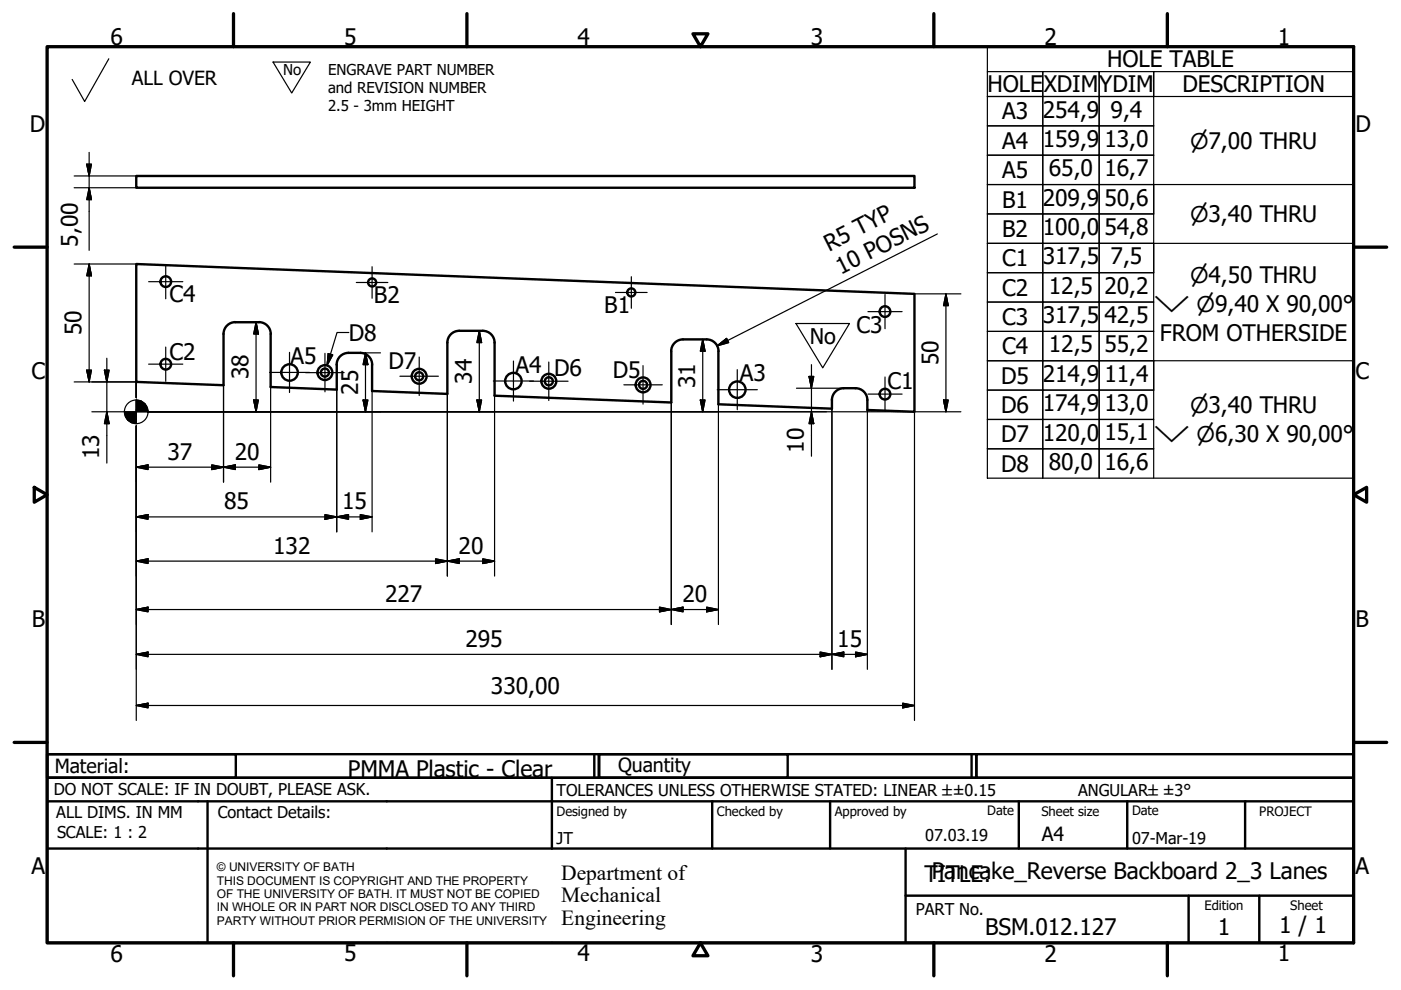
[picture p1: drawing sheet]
<svg xmlns="http://www.w3.org/2000/svg" width="297mm" height="210mm" viewBox="0 0 297 210" stroke-linecap="round" stroke-linejoin="round" font-family="sans-serif">
<!-- layer: Visible (ISO) -->
<g fill="none" stroke="#000" stroke-width=".51">
<path d="M28.9 37.3h165v2.5h-165zM54.9 68.3h-5a2.51 2.51 0 0 0-2.5 2.5v10.9l-18.5-.7v-25l165 6.3v25l-10-.4a4.1 4.1 0 0 0-.9-4l-.5-.3a8.4 8.4 0 0 0-4.2-.2 2.51 2.51 0 0 0-1.9 2.4v1.8l-24.1-.9v-11.2a2.51 2.51 0 0 0-2.5-2.5M54.9 68.3a2.51 2.51 0 0 1 2.5 2.5v11.3l14 .5v-5.3a2.47 2.47 0 0 1 2.5-2.5h2.5a2.51 2.51 0 0 1 2.5 2.5M94.8 72.6a2.51 2.51 0 0 1 2.6-2.5h5a2.51 2.51 0 0 1 2.5 2.5M94.8 72.6v10.9l-15.9-.6v-5.6M149.8 72h-5a2.51 2.51 0 0 0-2.5 2.5v10.8l-37.4-1.4v-11.3"/>
<circle cx="35.1" cy="59.7" r="1.13"/>
<circle cx="78.9" cy="59.9" r=".86"/>
<circle cx="35.1" cy="77.2" r="1.13"/>
<circle cx="61.4" cy="79" r="1.75"/>
<circle cx="68.9" cy="79" r=".86"/>
<circle cx="68.9" cy="79" r="1.58"/>
<circle cx="88.9" cy="79.8" r=".86"/>
<circle cx="88.9" cy="79.8" r="1.58"/>
<circle cx="133.8" cy="62" r=".86"/>
<circle cx="187.6" cy="66.1" r="1.13"/>
<circle cx="108.8" cy="80.8" r="1.75"/>
<circle cx="116.4" cy="80.8" r=".86"/>
<circle cx="116.4" cy="80.8" r="1.58"/>
<circle cx="136.3" cy="81.6" r=".86"/>
<circle cx="136.3" cy="81.6" r="1.58"/>
<circle cx="156.3" cy="82.6" r="1.75"/>
<circle cx="187.6" cy="83.6" r="1.13"/>
</g>
<!-- layer: Border (ISO) -->
<g fill="none" stroke="#000" stroke-width=".7">
<path d="M10 9.9h277v190h-277zM49.5 2.9v7M99 2.9v7M146.9 7.2h3.2l-1.6 2.7zM198 2.9v7M247.5 2.9v7M3 52.4h7M287 52.4h7M7.3 103.3l2.7 1.6-2.7 1.6zM287 104.9l2.8-1.6v3.2zM3 157.4h7M287 157.4h7"/>
<path d="M49.5 199.9v7M99 199.9v7M148.5 199.9l1.6 2.7h-3.2zM198 199.9v7M247.5 199.9v7"/>
</g>
<!-- layer: Title (ISO) -->
<g fill="none" stroke="#000" stroke-width=".51">
<path d="M10 159.9h40v5h-40zM10 159.9h117v5h-117zM126 159.9v5M127 159.9h40v5h-40zM127 159.9h80v5h-80zM206 159.9v5M207 159.9h80v5h-80zM10 169.9v-5h277v5M10 169.9h277v30h-277zM10 179.9h277M44 169.9v30M117 164.9v15"/>
<path d="M151 169.9v10M176 169.9v10M192 179.9v20M216 169.9v10M239 169.9v10M264 169.9v10M192 189.9h95M252 189.9v10M267 189.9v10"/>
</g>
<!-- layer: Sketch Geometry (ISO) -->
<path d="M23.1 12.5l-5.2 9-2.6-4.7M57.9 13.2h7.9l-4 6.5zM168.8 68.6h11.3l-5.7 9.4zM28.9 86.8v.5" fill="none" stroke="#000" stroke-width=".25"/>
<path d="M174.4 87.4h.1" fill="none" stroke="#fff" stroke-width=".21"/>
<!-- layer: Dimension (ISO) -->
<g fill="none" stroke="#000" stroke-width=".25">
<path d="M15.7 37.3h13.2M15.7 39.8h13.2M18.4 34.8h1l-.5 2.5zM18.9 39.8l.5 2.5h-1zM18.9 32.3v20.8M15.7 56h13.2M18.9 56l.5 2.5h-1zM18.9 56v25M198.7 49.6l-46.7 23.7M18.4 78.5h1l-.5 2.5zM22.1 78.5h1l-.5 2.5zM22.6 76v22.2"/>
<path d="M54.3 68.3l.5 2.5h-1zM54.3 68.3v19M76.4 74.8h4.3M77.5 74.8l.5 2.5h-1zM77.5 74.8v12.5M101.6 70.1l.5 2.5h-1zM101.6 70.1v17.2M149 72l.5 2.5h-1zM149 72v15.3M152 73.3l2.1-1.6 .4 .9zM171.5 79.8h1l-.5 2.5zM172 77.3v19.4"/>
<path d="M193.9 62.3h9.8M200.6 62.3l.4 2.5h-1zM200.6 62.3v25M15.7 81h13.2v3.3M19.5 87.3h7M22.6 87.3l.5 2.5h-1zM28.9 99.1l2.5-.5v1zM28.9 90.3v62.5M28.9 99.1h28.5M31.3 87.3h172.4M44.9 98.6l2.5 .5-2.5 .5zM47.4 99.1l2.5-.5v1z"/>
<path d="M47.4 81.7v20.5M53.8 84.8h1l-.5 2.5zM54.9 98.6l2.5 .5-2.5 .5zM57.4 82.1v20.1M71.4 82.6v30.2M77 84.8h1l-.5 2.5zM78.9 82.9v29.9M94.8 83.5v38.6M101.1 84.8h1l-.5 2.5zM104.9 83.9v38.2M142.3 85.3v47.1M148.5 84.8h1l-.5 2.5z"/>
<path d="M152.3 85.7v46.7M168.9 82.3h10M172 87.3l.5 2.5h-1zM176.4 86.6v55.3M183.9 86.9v55M193.9 87.3v65.5M200 84.8h1l-.4 2.5zM28.9 109.6l2.5-.5v1zM28.9 119l2.5-.5v1zM28.9 109.6h50M28.9 119h76M68.9 109.1l2.5 .5-2.5 .5z"/>
<path d="M71.4 109.6l2.5-.5v1zM76.4 109.1l2.5 .5-2.5 .5zM92.4 118.5l2.4 .5-2.4 .5zM94.8 119l2.6-.5v1zM102.4 118.5l2.5 .5-2.5 .5zM28.9 129.2l2.5-.5v1zM28.9 138.7l2.5-.4v.9zM28.9 129.2h123.4M28.9 138.7h155M139.8 128.7l2.5 .5-2.5 .5zM142.3 129.2l2.5-.5v1zM149.8 128.7l2.5 .5-2.5 .5z"/>
<path d="M173.9 138.3l2.5 .4-2.5 .5zM176.4 138.7l2.5-.4v.9zM181.4 138.3l2.5 .4-2.5 .5zM28.9 149.6l2.5-.5v1zM28.9 149.6h165M191.4 149.1l2.5 .5-2.5 .5z"/>
<circle cx="28.9" cy="87.3" r="2.51"/>
</g>
<g fill="#000" stroke="#000" stroke-width=".25">
<path d="M18.4 34.8l.5 2.5zM18.4 34.8h1l-.5 2.5zM18.9 56l.5 2.5zM18.9 56l.5 2.5h-1zM18.9 39.8l.5 2.5zM18.9 39.8l.5 2.5h-1zM18.4 78.5l.5 2.5zM18.4 78.5h1l-.5 2.5zM22.1 78.5l.5 2.5zM22.1 78.5h1l-.5 2.5zM54.3 68.3l.5 2.5zM54.3 68.3l.5 2.5h-1z"/>
<path d="M77.5 74.8l.5 2.5zM77.5 74.8l.5 2.5h-1zM101.6 70.1l.5 2.5zM101.6 70.1l.5 2.5h-1zM149 72l.5 2.5zM149 72l.5 2.5h-1zM152 73.3l2.1-1.6zM152 73.3l2.1-1.6 .4 .9zM171.5 79.8l.5 2.5zM171.5 79.8h1l-.5 2.5zM200.6 62.3l.4 2.5zM200.6 62.3l.4 2.5h-1z"/>
<path d="M22.6 87.3l.5 2.5zM22.6 87.3l.5 2.5h-1zM26.4 87.3l.7 1.8-.5-.8zM26.4 87.3l1.5 2.3-.8-.5zM26.4 87.3l2.5 2.5-1-.2zM28.9 87.3h2.5zM28.9 84.8l2.5 2.5h-2.5zM28.9 84.8v5zM26.4 87.3h2.5v2.5zM26.4 87.3h2.5zM30.6 85.5l.6 .9 .2 .9zM29.8 85l.8 .5 .8 1.8z"/>
<path d="M28.9 84.8l.9 .2 1.6 2.3zM28.9 99.1l2.5-.5zM28.9 99.1l2.5-.5v1zM44.9 99.6l2.5-.5zM44.9 98.6l2.5 .5-2.5 .5zM47.4 99.1l2.5-.5zM47.4 99.1l2.5-.5v1zM53.8 84.8l.5 2.5zM53.8 84.8h1l-.5 2.5zM54.9 99.6l2.5-.5zM54.9 98.6l2.5 .5-2.5 .5zM77 84.8l.5 2.5z"/>
<path d="M77 84.8h1l-.5 2.5zM101.1 84.8l.5 2.5zM101.1 84.8h1l-.5 2.5zM148.5 84.8l.5 2.5zM148.5 84.8h1l-.5 2.5zM172 87.3l.5 2.5zM172 87.3l.5 2.5h-1zM200 84.8l.6 2.5zM200 84.8h1l-.4 2.5zM28.9 109.6l2.5-.5zM28.9 109.6l2.5-.5v1zM28.9 119l2.5-.5z"/>
<path d="M28.9 119l2.5-.5v1zM68.9 110.1l2.5-.5zM68.9 109.1l2.5 .5-2.5 .5zM71.4 109.6l2.5-.5zM71.4 109.6l2.5-.5v1zM76.4 110.1l2.5-.5zM76.4 109.1l2.5 .5-2.5 .5zM92.4 119.5l2.4-.5zM92.4 118.5l2.4 .5-2.4 .5zM94.8 119l2.6-.5zM94.8 119l2.6-.5v1zM102.4 119.5l2.5-.5z"/>
<path d="M102.4 118.5l2.5 .5-2.5 .5zM28.9 129.2l2.5-.5zM28.9 129.2l2.5-.5v1zM28.9 138.7l2.5-.4zM28.9 138.7l2.5-.4v.9zM139.8 129.7l2.5-.5zM139.8 128.7l2.5 .5-2.5 .5zM142.3 129.2l2.5-.5zM142.3 129.2l2.5-.5v1zM149.8 129.7l2.5-.5zM149.8 128.7l2.5 .5-2.5 .5zM173.9 139.2l2.5-.5z"/>
<path d="M173.9 138.3l2.5 .4-2.5 .5zM176.4 138.7l2.5-.4zM176.4 138.7l2.5-.4v.9zM181.4 139.2l2.5-.5zM181.4 138.3l2.5 .4-2.5 .5zM28.9 149.6l2.5-.5zM28.9 149.6l2.5-.5v1zM191.4 150.1l2.5-.5zM191.4 149.1l2.5 .5-2.5 .5z"/>
</g>
<!-- layer: Symbol (ISO) -->
<g fill="none" stroke="#000" stroke-width=".25">
<path d="M209.3 15.2h11.8v5.3h-11.8h11.8v6.2h-11.8h11.8v6.2h-11.8h11.8v6.2h-11.8h11.8v6.3h-11.8h11.8v6.2h-11.8h11.8v6.2h-11.8h11.8v6.2h-11.8h11.8v6.3h-11.8h11.8v6.2h-11.8h11.8v6.2h-11.8h11.8v6.2h-11.8h11.8v6.3h-11.8h11.8v6.2v-6.2h11.9v6.2v-6.2h11.6v6.2M209.3 9.9h77.7v91.5h-77.7zM221.1 15.2h11.9v5.3h-11.9zM233 15.2h11.6v5.3h-11.6zM287 15.2h-42.4v5.3h42.4M221.1 20.5h11.9v6.2h-11.9zM221.1 26.7h11.9v6.2h-11.9zM221.1 32.9h11.9v6.2h-11.9zM221.1 39.1h11.9v6.3h-11.9zM233 20.5h11.6v6.2h-11.6zM233 26.7h11.6v6.2h-11.6zM233 32.9h11.6v6.2h-11.6z"/>
<path d="M233 39.1h11.6v6.3h-11.6zM221.1 45.4h11.9v6.2h-11.9zM221.1 51.6h11.9v6.2h-11.9zM221.1 57.8h11.9v6.2h-11.9zM233 45.4h11.6v6.2h-11.6zM233 51.6h11.6v6.2h-11.6zM233 57.8h11.6v6.2h-11.6zM244.6 45.4v-6.3h42.4v6.3M244.6 57.8v-6.2h42.4v6.2M69.6 75l.9 .2-1.2 2.3zM74 70.5h-2.5l-2.2 7M221.1 64h11.9v6.3h-11.9z"/>
<path d="M221.1 70.3h11.9v6.2h-11.9zM221.1 76.5h11.9v6.2h-11.9zM233 64h11.6v6.3h-11.6zM233 70.3h11.6v6.2h-11.6zM233 76.5h11.6v6.2h-11.6zM221.1 82.7h11.9v6.2h-11.9zM221.1 88.9h11.9v6.3h-11.9zM233 82.7h11.6v6.2h-11.6zM233 88.9h11.6v6.3h-11.6zM244.6 82.7v-6.2h42.4v6.2"/>
</g>
<path d="M69.6 75l-.3 2.5zM69.6 75l.9 .2-1.2 2.3z" fill="#000" stroke="#000" stroke-width=".25"/>
<!-- layer: Center Mark (ISO) -->
<g fill="none" stroke="#000" stroke-width=".25">
<path d="M31.5 59.7h7.3M35.1 56.1v7.2M75.5 59.9h6.7M78.9 56.6v6.6M133.9 58.7v6.7M31.5 77.2h7.3M35.1 73.6v7.2M57.1 79h8.5M61.4 74.7v8.5M64.8 79h8.2M68.9 74.9v8.2M84.8 79.8h8.1"/>
<path d="M88.9 75.7v8.2M108.9 76.6v8.4M116.4 76.8v8.1M130.5 62h6.7M136.3 77.5v8.2M156.3 78.4v8.5M184 66.1h7.3M187.6 79.9v7.3M187.6 62.4v7.3M104.6 80.8h8.5M112.3 80.8h8.1M132.3 81.6h8.1"/>
<path d="M152.1 82.6h8.5M184 83.6h7.3"/>
</g>
<g font-size="4.8">
<text x="23.4" y="9.5">6</text>
<text x="72.9" y="9.5">5</text>
<text x="122.4" y="9.5">4</text>
<text x="171.9" y="9.5">3</text>
<text x="221.4" y="9.5">2</text>
<text x="270.9" y="9.5">1</text>
<text x="234.7" y="14.3">HOLE TABLE</text>
<text x="209.3" y="19.6">HOLE</text>
<text x="221.3" y="19.6">XDIM</text>
<text x="233" y="19.6">YDIM</text>
<text x="250.7" y="19.6">DESCRIPTION</text>
<text x="6.3" y="27.9">D</text>
<text x="212.4" y="25.3">A3</text>
<text x="221.1" y="24.9">254,9</text>
<text x="235.5" y="24.9">9,4</text>
<text x="287.4" y="27.9">D</text>
<text x="212.4" y="31.6">A4</text>
<text x="221.1" y="31.2">159,9</text>
<text x="234.2" y="31.2">13,0</text>
<text x="212.4" y="37.7">A5</text>
<text x="222.4" y="37.4">65,0</text>
<text x="234.2" y="37.4">16,7</text>
<text x="212.5" y="44">B1</text>
<text x="221.1" y="43.6">209,9</text>
<text x="234.2" y="43.6">50,6</text>
<text x="16.5" y="52.3" transform="rotate(-90 16.5 52.3)">5,00</text>
<text x="175.8" y="53.4" transform="rotate(-27 175.8 53.4)">R5 TYP</text>
<text x="212.5" y="50.3">B2</text>
<text x="221.1" y="49.8">100,0</text>
<text x="234.2" y="49.8">54,8</text>
<text x="178.3" y="58.2" transform="rotate(-27 178.3 58.2)">10 POSNS</text>
<text x="212.4" y="56.4">C1</text>
<text x="221.1" y="56">317,5</text>
<text x="235.5" y="56">7,5</text>
<text x="35.9" y="64.1">C4</text>
<text x="79.3" y="64.2">B2</text>
<text x="212.4" y="62.7">C2</text>
<text x="222.4" y="62.3">12,5</text>
<text x="234.2" y="62.3">20,2</text>
<text x="17.3" y="71.1" transform="rotate(-90 17.3 71.1)">50</text>
<text x="128.1" y="66.3">B1</text>
<text x="181.6" y="70.6">C3</text>
<text x="212.4" y="68.9">C3</text>
<text x="221.1" y="68.5">317,5</text>
<text x="234.2" y="68.5">42,5</text>
<text x="35.9" y="76.4">C2</text>
<text x="61.6" y="77.2">A5</text>
<text x="74" y="72.3">D8</text>
<text x="198.9" y="77.4" transform="rotate(-90 198.9 77.4)">50</text>
<text x="212.4" y="75.1">C4</text>
<text x="222.4" y="74.7">12,5</text>
<text x="234.2" y="74.7">55,2</text>
<text x="245.9" y="72.3">FROM OTHERSIDE</text>
<text x="6.7" y="80.4">C</text>
<text x="52.7" y="80.4" transform="rotate(-90 52.7 80.4)">38</text>
<text x="75.9" y="83.7" transform="rotate(-90 75.9 83.7)">25</text>
<text x="82.4" y="78.3">D7</text>
<text x="100" y="81.4" transform="rotate(-90 100 81.4)">34</text>
<text x="109.3" y="79.1">A4</text>
<text x="117.5" y="79.6">D6</text>
<text x="129.9" y="80">D5</text>
<text x="147.4" y="82.3" transform="rotate(-90 147.4 82.3)">31</text>
<text x="156.9" y="80.9">A3</text>
<text x="188.2" y="82.5">C1</text>
<text x="212.3" y="81.3">D5</text>
<text x="221.1" y="81">214,9</text>
<text x="234.2" y="80.9">11,4</text>
<text x="287.4" y="80.4">C</text>
<text x="212.3" y="87.6">D6</text>
<text x="221.1" y="87.2">174,9</text>
<text x="234.2" y="87.2">13,0</text>
<text x="170.4" y="96" transform="rotate(-90 170.4 96)">10</text>
<text x="212.3" y="93.8">D7</text>
<text x="221.1" y="93.4">120,0</text>
<text x="234.2" y="93.4">15,1</text>
<text x="21" y="97.4" transform="rotate(-90 21 97.4)">13</text>
<text x="35.5" y="97.5">37</text>
<text x="49.8" y="97.5">20</text>
<text x="212.3" y="100">D8</text>
<text x="222.4" y="99.6">80,0</text>
<text x="234.2" y="99.6">16,6</text>
<text x="47.5" y="108">85</text>
<text x="72.5" y="108">15</text>
<text x="57.9" y="117.4">132</text>
<text x="97.2" y="117.4">20</text>
<text x="81.7" y="127.7">227</text>
<text x="144.7" y="127.6">20</text>
<text x="6.8" y="132.9">B</text>
<text x="98.7" y="137.2">295</text>
<text x="177.5" y="137.2">15</text>
<text x="287.4" y="132.9">B</text>
<text x="104.1" y="147.2">330,00</text>
<text x="73.7" y="164.7">PMMA Plastic - Clear</text>
<text x="6.7" y="185.4">A</text>
<text x="287.4" y="185.4">A</text>
<text x="196" y="187">TPIaTnLcEa:ke_Reverse Backboard 2_3 Lanes</text>
<text x="271.2" y="197.9">1 / 1</text>
<text x="23.4" y="203.9">6</text>
<text x="72.9" y="203.8">5</text>
<text x="122.4" y="203.8">4</text>
<text x="171.9" y="203.9">3</text>
<text x="208.9" y="198.2">BSM.012.127</text>
<text x="221.4" y="203.9">2</text>
<text x="258.2" y="198.2">1</text>
<text x="270.9" y="203.8">1</text>
</g>
<g font-size="4.6">
<text x="252.3" y="31.5">⌀7,00 THRU</text>
<text x="252.3" y="47">⌀3,40 THRU</text>
<text x="252.3" y="60">⌀4,50 THRU</text>
<text x="244.6" y="66.1">⌵ ⌀9,40 X 90,00°</text>
<text x="171.7" y="73">No</text>
<text x="252.3" y="87.6">⌀3,40 THRU</text>
<text x="244.6" y="93.7">⌵ ⌀6,30 X 90,00°</text>
<text x="119" y="186.5">Department of</text>
<text x="119" y="191.3">Mechanical</text>
<text x="119" y="196">Engineering</text>
</g>
<g font-size="4.1">
<text x="27.9" y="17.9">ALL OVER</text>
<text x="11.6" y="163.9">Material:</text>
<text x="131" y="163.7">Quantity</text>
<text x="220.9" y="178.4">A4</text>
</g>
<g font-size="3.5">
<text x="11.4" y="168.5">DO NOT SCALE: IF IN DOUBT, PLEASE ASK.</text>
<text x="11.9" y="173.5">ALL DIMS. IN MM</text>
<text x="46.2" y="173.5">Contact Details:</text>
<text x="118" y="168.8">TOLERANCES UNLESS OTHERWISE STATED: LINEAR ±±0.15</text>
<text x="228.6" y="168.8">ANGULAR±±3°</text>
<text x="12.1" y="177.6">SCALE: 1 : 2</text>
<text x="118" y="178.9">JT</text>
<text x="196.2" y="178.3">07.03.19</text>
<text x="240" y="178.9">07-Mar-19</text>
<text x="194.2" y="194.1">PART No.</text>
</g>
<g font-size="3.2">
<text x="60" y="16">No</text>
<text x="69.6" y="15.9">ENGRAVE PART NUMBER</text>
<text x="69.6" y="19.7">and REVISION NUMBER</text>
<text x="69.6" y="23.5">2.5 - 3mm HEIGHT</text>
</g>
<g font-size="2.8">
<text x="118" y="173">Designed by</text>
<text x="152" y="173">Checked by</text>
<text x="177" y="173">Approved by</text>
<text x="209.3" y="172.9">Date</text>
<text x="220.8" y="173">Sheet size</text>
<text x="240" y="172.9">Date</text>
<text x="267" y="172.9">PROJECT</text>
<text x="255.4" y="193">Edition</text>
<text x="273.6" y="193">Sheet</text>
</g>
<g font-size="2.5">
<text x="46" y="184.7">© UNIVERSITY OF BATH</text>
<text x="46" y="187.6">THIS DOCUMENT IS COPYRIGHT AND THE PROPERTY</text>
<text x="46" y="190.4">OF THE UNIVERSITY OF BATH. IT MUST NOT BE COPIED</text>
<text x="46" y="193.2">IN WHOLE OR IN PART NOR DISCLOSED TO ANY THIRD</text>
<text x="46" y="196.1">PARTY WITHOUT PRIOR PERMISION OF THE UNIVERSITY</text>
</g>
</svg>
